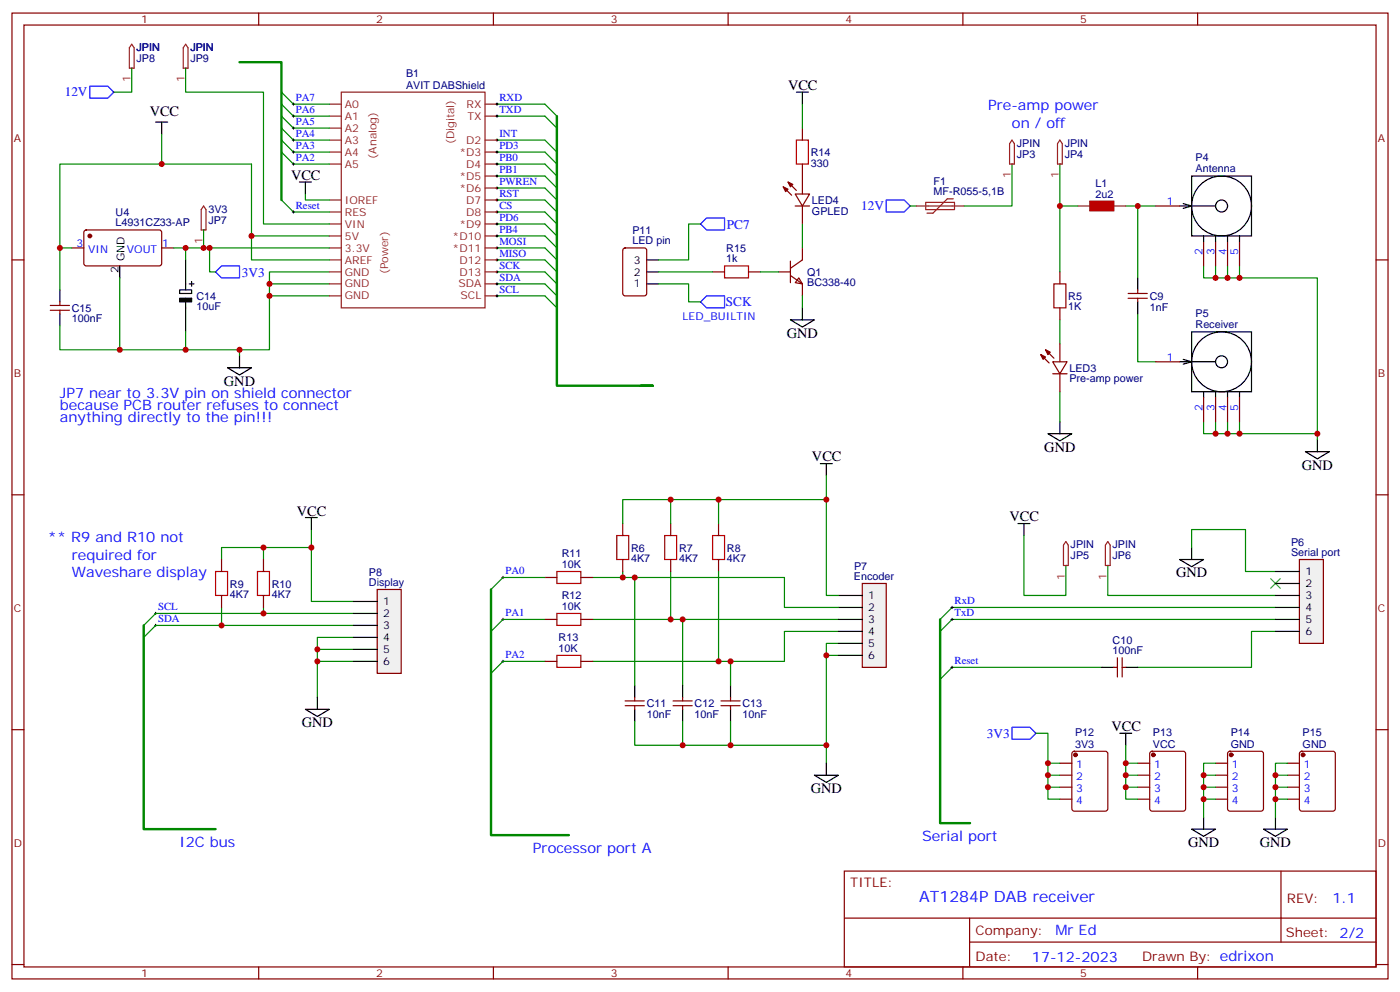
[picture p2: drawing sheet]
<svg xmlns="http://www.w3.org/2000/svg" width="412mm" height="292mm" viewBox="0 0 412 292" stroke-linecap="round" stroke-linejoin="round" font-family="sans-serif">
<g fill="none" stroke="#870000" stroke-width=".35">
<path d="M3.5 3.8h405.4v284.4h-405.4zM7.1 7.4h398.2v277.3h-398.2zM76.2 3.8v3.6M145.3 3.8v3.6M214.5 3.8v3.6M283.6 3.8v3.6M352.8 3.8v3.6M3.5 76.5h3.6M405.3 76.5h3.6M3.5 145.7h3.6M405.3 145.7h3.6M3.5 214.8h3.6"/>
<path d="M405.3 214.8h3.6M248.7 256.4h156.6v28.3h-156.6zM377.3 256.5v20.8M248.7 270.3h156.5M285.6 277.3h119.6M285.6 270.3v14.1M3.5 284h3.6M76.2 284.7v3.5M145.3 284.7v3.5M214.5 284.7v3.5M283.6 284.7v3.5M352.8 284.7v3.5"/>
<path d="M405.3 284h3.6"/>
</g>
<g fill="none" stroke="#000" stroke-width=".35">
<path d="M45.9 35.9h3.5M47.6 35.9v3.6M67 108.3h7.1l-3.5 2.1zM70.6 104.7v3.6M241.7 136.5h3.5M243.4 136.5v3.5M308.7 127.7h7l-3.5 2.1zM312.2 124.1v3.6M384.5 133h7.1l-3.5 2.1zM388.1 129.4v3.6M90 152.4h3.5M91.7 152.4v3.5"/>
<path d="M299.9 154.1h3.5M301.6 154.1v3.6M347.5 164.7h7l-3.5 2.1zM351 161.2v3.5M90 208.8h7l-3.5 2.1zM93.5 205.3v3.5M239.9 228.2h7l-3.5 2.1zM243.4 224.7v3.5"/>
</g>
<g fill="none" stroke="#008700" stroke-width=".35">
<path d="M74.1 48.3v21.2h22.9M146.4 41.2h14.1l3.5 3.6M146.4 55.4h14.1l3.5 3.5M146.4 58.9h14.1l3.5 3.5M298.1 48.3v12.3h-14.1M312.2 48.3v12.3h5.3M146.4 62.4h14.1l3.5 3.5M146.4 73h14.1l3.5 3.5M146.4 76.5h14.1l3.5 3.5M268.1 60.6h1.8M312.2 60.6v19.4M331.6 60.6h8.8"/>
<path d="M335.1 60.6v21.2M354.5 78.3v3.5h33.6v47.6M358.1 78.3v3.5M361.6 78.3v3.5M365.1 78.3v3.5M79.4 83.6h17.6M79.4 87.1h17.6M97 80h-17.6v23h-8.8v1.7M146.4 80h14.1l3.5 3.6M312.2 94.2v7M335.1 92.4v14.1h5.3M312.2 115.3v8.8"/>
<path d="M354.5 124.1v3.6h33.6M358.1 124.1v3.6M361.6 124.1v3.6M365.1 124.1v3.6M91.7 155.9v21.2h12.4M301.6 157.7v17.6h12.4v-8.8M65.3 178.8v5.3h38.8M77.6 178.8v1.8h26.5M77.6 161.2v3.5M91.7 161.2h-26.4v3.5M148.2 170l-3.6 3.5M183.4 168.2v1.8h-8.8"/>
<path d="M197.6 168.2v14.2M326.3 166.5v8.8h49.4M351 161.2v-5.3h15.9v12.3h8.8M375.7 178.8h-95.2l-3.6 3.6M65.3 184.1h-19.4l-3.6 3.5M77.6 180.6h-31.7l-3.6 3.5M93.5 191.2h10.6M104.1 187.6h-10.6v7.1M104.1 194.7h-10.6v10.6M160.5 194.7h-12.3l-3.6 3.5M160.5 182.4h-12.3l-3.6 3.5M174.6 182.4h72.3"/>
<path d="M201.1 182.4v19.4M246.9 189.4h-3.5v3.5M246.9 192.9h-3.5v31.8M246.9 185.9h-15.8v8.8h-56.5M280.5 196.5h44.1M375.7 185.9h-7v10.6h-33.6M375.7 182.4h-95.2l-3.6 3.5"/>
</g>
<path d="M374.3 170.4l2.8 2.8M377.1 170.4l-2.8 2.8" fill="none" stroke="#3c3" stroke-width=".35"/>
<g fill="none" stroke="#000" stroke-width=".29">
<path d="M146 41.2h.8M146 55.4h.8M146 58.9h.8M146.4 40.9v.7M146.4 55v.7M146.4 58.5v.7M146 62.4h.8M146 73h.8M146 76.5h.8M146.4 62.1v.7M146.4 72.6v.7M146.4 76.2v.7"/>
<path d="M146.4 79.7v.7M146 80h.8M147.8 170h.7M148.2 169.7v.7M280.1 178.8h.7M280.5 178.5v.7M45.5 184.1h.7M45.5 180.6h.7M45.9 180.2v.7M45.9 183.8v.7M147.8 194.7h.7M147.8 182.4h.7"/>
<path d="M148.2 182v.7M148.2 194.3v.8M280.1 182.4h.7M280.5 182v.7"/>
</g>
<path d="M144.6 173.5v72.4h23M42.3 184.1v60h21.2" fill="none" stroke="#008700" stroke-width=".71"/>
<path d="M261.1 58.9h5.2l1.8 1.7-1.8 1.8h-5.2z" fill="none" stroke="#00f" stroke-width=".35"/>
<path d="M382.8 164.7h7v24.7h-7z" fill="#f0f0f0" stroke="#870000" stroke-width=".35"/>
<path d="M375.7 168.2h7.1M375.7 171.8h7.1M375.7 175.3h7.1M375.7 178.8h7.1M324.6 196.5h3.5M331.6 196.5h3.5M375.7 182.4h7.1M375.7 185.9h7.1" fill="none" stroke="#000" stroke-width=".35"/>
<path d="M328.1 196.5h1M329.1 193.6v5.7M330.6 193.6v5.7M330.6 196.5h1" fill="none" stroke="#870000" stroke-width=".35"/>
<g fill="none" stroke="#8c2424" stroke-width=".35">
<path d="M97 30.7h3.5M97 34.2h3.5M97 37.7h3.5M100.5 27.1h42.4v63.5h-42.4zM142.9 30.7h3.5M142.9 34.2h3.5M97 41.2h3.5M97 44.8h3.5M97 48.3h3.5M97 58.9h3.5M142.9 41.2h3.5M142.9 44.8h3.5"/>
<path d="M142.9 48.3h3.5M142.9 51.8h3.5M142.9 55.4h3.5M142.9 58.9h3.5M97 62.4h3.5M97 65.9h3.5M97 69.5h3.5M97 73h3.5M97 76.5h3.5M142.9 62.4h3.5M142.9 65.9h3.5M142.9 69.5h3.5"/>
<path d="M142.9 73h3.5M142.9 76.5h3.5M97 80h3.5M97 83.6h3.5M97 87.1h3.5M142.9 80h3.5M142.9 83.6h3.5M142.9 87.1h3.5"/>
</g>
<path d="M111.1 173.5h7.1v24.7h-7.1z" fill="#f0f0f0" stroke="#870000" stroke-width=".35"/>
<path d="M104.1 177.1h7M104.1 180.6h7M104.1 184.1h7M104.1 187.6h7M104.1 191.2h7M104.1 194.7h7M201.1 201.8v3.5M201.1 208.8v3.5M215.2 201.8v3.5M215.2 208.8v3.5" fill="none" stroke="#000" stroke-width=".35"/>
<path d="M181.7 157.7h3.5v7h-3.5zM195.8 157.7h3.5v7h-3.5zM209.9 157.7h3.5v7h-3.5zM63.5 168.2h3.5v7.1h-3.5zM75.8 168.2h3.6v7.1h-3.6z" fill="none" stroke="#a10000" stroke-width=".35"/>
<g fill="none" stroke="#870000" stroke-width=".35">
<path d="M183.4 154.1v3.6M197.6 154.1v3.6M211.7 154.1v3.6M65.3 164.7v3.5M65.3 175.3v3.5M77.6 164.7v3.5M77.6 175.3v3.5M183.4 164.7v3.5M197.6 164.7v3.5M211.7 164.7v3.5M198.3 207.8h5.6M198.3 206.3h5.6"/>
<path d="M201.1 205.3v1M201.1 207.8v1M212.4 207.8h5.6M212.4 206.3h5.6M215.2 205.3v1M215.2 207.8v1"/>
</g>
<path d="M254 171.8h7.1v24.7h-7.1z" fill="#f0f0f0" stroke="#870000" stroke-width=".35"/>
<g fill="none" stroke="#000" stroke-width=".35">
<path d="M348.5 59.9l2.5 .7-2.5 .7M351 51.8h17.7v17.7h-17.7zM347.5 60.6h10.6M354.5 69.5v1.7M358.1 69.5v1.7M361.6 69.5v1.7M365.1 69.5v1.7M335.1 81.8v3.5M335.1 88.9v3.5M351 97.7h17.7v17.6h-17.7zM347.5 106.5h10.6M348.5 105.8l2.5 .7-2.5 .7"/>
<path d="M354.5 115.3v1.8M358.1 115.3v1.8M361.6 115.3v1.8M365.1 115.3v1.8M246.9 175.3h7.1M246.9 178.8h7.1M246.9 182.4h7.1M246.9 185.9h7.1M246.9 189.4h7.1M246.9 192.9h7.1"/>
<circle cx="359.8" cy="60.6" r="8.8"/>
<circle cx="359.8" cy="60.6" r="1.76"/>
<circle cx="359.8" cy="106.5" r="8.8"/>
<circle cx="359.8" cy="106.5" r="1.76"/>
</g>
<path d="M272.7 59.6h8.5v2.1h-8.5zM280.8 58.5h-1.8l-4.2 4.3h-1.8M269.9 60.6h14.1M317.5 60.6h3.5M328.1 60.6h3.5M326.3 159.4l.7 1.1v6h-1.4v-6z" fill="none" stroke="#8c2424" stroke-width=".35"/>
<path d="M321 59.2h7.1v2.9h-7.1z" fill="#a10000" stroke="#a10000" stroke-width=".35"/>
<g fill="none" stroke="#870000" stroke-width=".35">
<path d="M340.4 60.6h7.1M354.5 71.2v7.1M358.1 71.2v7.1M361.6 71.2v7.1M365.1 71.2v7.1M332.3 87.8h5.7M332.3 86.4h5.7M335.1 85.3v1.1M335.1 87.8v1.1M340.4 106.5h7.1M354.5 117.1v7M358.1 117.1v7"/>
<path d="M361.6 117.1v7M365.1 117.1v7"/>
</g>
<circle cx="326.3" cy="166.5" r=".18" fill="#8c2424"/>
<path d="M314 159.4l.7 1.1v6h-1.4v-6z" fill="none" stroke="#8c2424" stroke-width=".35"/>
<circle cx="314" cy="166.5" r=".18" fill="#8c2424"/>
<path d="M298.1 41.2l.7 1.1v6h-1.4v-6z" fill="none" stroke="#8c2424" stroke-width=".35"/>
<circle cx="298.1" cy="48.3" r=".18" fill="#8c2424"/>
<path d="M312.2 41.2l.7 1.1v6h-1.4v-6z" fill="none" stroke="#8c2424" stroke-width=".35"/>
<circle cx="312.2" cy="48.3" r=".18" fill="#8c2424"/>
<path d="M310.4 83.6h3.6v7h-3.6zM164 168.2h7.1v3.6h-7.1zM164 180.6h7.1v3.5h-7.1zM164 192.9h7.1v3.6h-7.1z" fill="none" stroke="#a10000" stroke-width=".35"/>
<g fill="none" stroke="#870000" stroke-width=".35">
<path d="M21.2 73h3.5M24.9 67.9l.5-.2 21.8 .1 .4 .6v9.5l-.7 .4-21.8-.1-.4-.6v-9.2zM47.6 73h3.6M14.8 91.3h5.7M14.8 89.9h5.7M17.6 88.9v1M17.6 91.3v1.1M312.2 80v3.6M312.2 90.6v3.6M306.6 104.4l2.4 2.5M308 103l2.4 2.4M310.1 106.5h4.2l-2.1 3.5z"/>
<path d="M310.1 110h4.2M312.2 101.2v5.3M312.2 110v5.3M160.5 170h3.5M171.1 170h3.5M160.5 182.4h3.5M160.5 194.7h3.5M171.1 182.4h3.5M171.1 194.7h3.5M184.1 207.8h5.7M184.1 206.3h5.7M187 205.3v1"/>
<path d="M187 207.8v1"/>
</g>
<g fill="#870000" stroke="#870000" stroke-width=".35">
<path d="M308 103l1.4 .7-.7 .7z"/>
<path d="M306.6 104.4l1.4 .7-.7 .7z"/>
<circle cx="26.5" cy="69.5" r=".53"/>
</g>
<g fill="none" stroke="#008700" stroke-width=".35">
<path d="M82.9 30.7l3.5 3.5h10.6M82.9 27.1l3.5 3.6h10.6M82.9 37.7l3.5 3.5h10.6M82.9 34.2l3.5 3.5h10.6M146.4 30.7h14.1l3.5 3.5M146.4 34.2h14.1l3.5 3.5M74.1 48.3h-56.5v24.7h3.6M82.9 41.2l3.5 3.6h10.6M82.9 44.8l3.5 3.5h10.6M146.4 44.8h14.1l3.5 3.5M146.4 48.3h14.1l3.5 3.5M146.4 51.8h14.1l3.5 3.6"/>
<path d="M17.6 73v12.3M51.2 73h45.8M54.7 73v3.5M74.1 69.5v7h22.9M146.4 65.9h14.1l3.5 3.6M146.4 69.5h14.1l3.5 3.5M17.6 95.9v7.1h17.7M35.3 81.8v21.2h35.3M54.7 97.7v5.3M146.4 83.6h14.1l3.5 3.5M146.4 87.1h14.1l3.5 3.5M197.6 147.1v7"/>
<path d="M211.7 147.1v7M243.4 140v35.3h3.5M243.4 147.1h-60v7M148.2 170h12.3M183.4 170h47.7v8.8h15.8M187 170v31.8M211.7 168.2v26.5M215.2 194.7v7.1M280.5 196.5l-3.6 3.5M187 212.3v7.1h14.1M201.1 212.3v7.1h14.1M215.2 212.3v7.1h28.2"/>
</g>
<g fill="none" stroke="#000" stroke-width=".29">
<path d="M86.1 30.7h.7M86.1 34.2h.7M86.1 37.7h.7M86.4 30.3v.7M86.4 33.8v.7M86.4 37.4v.7M146 30.7h.8M146 34.2h.8M146.4 30.3v.7M146.4 33.8v.7M86.1 44.8h.7M86.1 48.3h.7"/>
<path d="M86.1 41.2h.7M86.4 40.9v.7M86.4 44.4v.7M86.4 47.9v.7M146 44.8h.8M146 48.3h.8M146 51.8h.8M146.4 44.4v.7M146.4 47.9v.7M146.4 51.5v.7M146 65.9h.8M146 69.5h.8"/>
<path d="M146.4 65.6v.7M146.4 69.1v.7M146 83.6h.8M146 87.1h.8M146.4 83.2v.7M146.4 86.7v.8M280.1 196.5h.7M280.5 196.1v.7"/>
</g>
<path d="M70.6 18.3h12.3v40.6M164 34.2v79.4h28.3h-3.6" fill="none" stroke="#008700" stroke-width=".71"/>
<path d="M35.3 78.3v3.5M54.7 76.5v8.8M17.6 85.3v3.6M17.6 92.4v3.5M52.9 85.3h3.5v1.1h-3.5zM54.7 87.8v9.9M55.7 83.6h1.4M56.4 82.9v1.4M187 201.8v3.5M187 208.8v3.5" fill="none" stroke="#000" stroke-width=".35"/>
<path d="M206.4 65.9l1.7-1.7h5.3v3.5h-5.3z" fill="none" stroke="#00f" stroke-width=".35"/>
<path d="M52.9 87.8h3.5v1.1h-3.5z" fill="#000" stroke="#000" stroke-width=".35"/>
<path d="M60 60.6l.7 1.1v6h-1.4v-6z" fill="none" stroke="#8c2424" stroke-width=".35"/>
<circle cx="60" cy="67.7" r=".18" fill="#8c2424"/>
<path d="M47.6 39.5v8.8M236.4 30.7v7M60 67.7v5.3M206.4 65.9h-3.6v10.6h-8.8M236.4 65.9v7.1M194 83.6h8.8v5.3h3.6M194 80h15.9M224 80h5.3M236.4 87.1v3.5" fill="none" stroke="#008700" stroke-width=".35"/>
<g fill="none" stroke="#870000" stroke-width=".35">
<path d="M236.4 37.7v3.5M230.7 55l2.5 2.5M232.1 53.6l2.5 2.5M234.2 57.1h4.3l-2.1 3.5zM236.4 48.3v8.8M183.7 73.2l.4-.2h5.7l.6 .4 .1 13-.5 .6-5.9 .1-.6-.5-.1-12.9zM232.8 76.9v6.3M234.2 60.6h4.3M236.4 60.6v5.3M236.4 73v3.5l-3.6 2.5M209.9 80h3.5M220.5 80h3.5"/>
<path d="M229.3 80h3.5M232.8 81.1l3.6 2.5v3.5M235.3 81.8l1.1 1.8-2.2-.4z"/>
</g>
<path d="M234.6 27.1h3.5M236.4 27.1v3.6M190.5 76.5h3.5M190.5 83.6h3.5M190.5 80h3.5M232.8 94.2h7.1l-3.5 2.1zM236.4 90.6v3.6" fill="none" stroke="#000" stroke-width=".35"/>
<path d="M206.4 88.9l1.7-1.8h5.3v3.5h-5.3z" fill="none" stroke="#00f" stroke-width=".35"/>
<path d="M234.6 41.2h3.5v7.1h-3.5zM213.4 78.3h7.1v3.5h-7.1z" fill="none" stroke="#a10000" stroke-width=".35"/>
<g fill="#870000" stroke="#870000" stroke-width=".35">
<path d="M232.1 53.6l1.4 .7-.7 .7z"/>
<path d="M230.7 55l1.4 .7-.7 .7z"/>
</g>
<path d="M38.8 13l.7 1.1v6h-1.4v-6z" fill="none" stroke="#8c2424" stroke-width=".35"/>
<circle cx="38.8" cy="20.1" r=".18" fill="#8c2424"/>
<path d="M54.7 13l.7 1.1v6h-1.4v-6z" fill="none" stroke="#8c2424" stroke-width=".35"/>
<circle cx="54.7" cy="20.1" r=".18" fill="#8c2424"/>
<g fill="none" stroke="#008700" stroke-width=".35">
<path d="M38.8 20.1v7h-5.3M54.7 20.1v7h22.9v38.8h19.4M82.9 58.9l3.5 3.5h10.6M90 57.1v1.8h7M61.7 73v7h1.8M305.2 215.9h3.5v19.4h3.5M331.6 219.4v15.9h3.5M308.7 228.2h3.5M308.7 231.7h3.5M308.7 224.7h3.5M331.6 228.2h3.5M331.6 231.7h3.5"/>
<path d="M331.6 224.7h3.5M354.5 228.2h3.6M354.5 231.7h3.6M358.1 235.3h-3.6v5.3M358.1 224.7h-3.6v10.6M375.7 228.2h3.5M375.7 231.7h3.5M375.7 235.3h3.5M379.2 224.7h-3.5v15.9"/>
</g>
<path d="M86.1 62.4h.7M86.4 62.1v.7" fill="none" stroke="#000" stroke-width=".29"/>
<path d="M88.2 53.6h3.5M90 53.6v3.5M329.8 215.9h3.6M331.6 215.9v3.5M351 244.1h7.1l-3.6 2.1zM354.5 240.6v3.5M372.2 244.1h7l-3.5 2.1zM375.7 240.6v3.5" fill="none" stroke="#000" stroke-width=".35"/>
<path d="M26.5 25.4h5.2l1.8 1.7-1.8 1.8h-5.2zM65.3 78.3h5.3v3.5h-5.3l-1.8-1.8zM298.1 214.1h5.3l1.8 1.8-1.8 1.7h-5.3z" fill="none" stroke="#00f" stroke-width=".35"/>
<g fill="none" stroke="#870000" stroke-width=".35">
<path d="M312.2 224.7h3.5M312.2 228.2h3.5M312.2 231.7h3.5M312.2 235.3h3.5M316 221.4l.4-.2h9.2l.7 .4v16.5l-.4 .6-9.5 .1-.6-.5-.1-16.4zM335.1 224.7h3.6M335.1 228.2h3.6M335.1 231.7h3.6M335.1 235.3h3.6M338.9 221.4l.5-.2h9.1l.7 .4v16.5l-.4 .6-9.4 .1-.7-.5v-16.4zM358.1 224.7h3.5M358.1 228.2h3.5"/>
<path d="M358.1 231.7h3.5M358.1 235.3h3.5M361.8 221.4l.5-.2h9.2l.6 .4 .1 16.5-.5 .6-9.4 .1-.6-.5-.1-16.4zM379.2 224.7h3.6M379.2 228.2h3.6M379.2 231.7h3.6M379.2 235.3h3.6M383 221.4l.5-.2h9.1l.7 .4v16.5l-.4 .6-9.4 .1-.7-.5v-16.4z"/>
</g>
<g fill="#870000" stroke="#870000" stroke-width=".35">
<circle cx="383.8" cy="222.2" r=".53"/>
<circle cx="339.7" cy="222.2" r=".53"/>
<circle cx="362.7" cy="222.2" r=".53"/>
<circle cx="316.8" cy="222.2" r=".53"/>
</g>
<path d="M276.9 182.4v59.9h8.9" fill="none" stroke="#008700" stroke-width=".71"/>
<g fill="#c00">
<circle cx="65.3" cy="184.1" r=".88"/>
<circle cx="77.6" cy="180.6" r=".88"/>
<circle cx="93.5" cy="191.2" r=".88"/>
<circle cx="93.5" cy="194.7" r=".88"/>
<circle cx="77.6" cy="161.2" r=".88"/>
<circle cx="91.7" cy="161.2" r=".88"/>
<circle cx="388.1" cy="127.7" r=".88"/>
<circle cx="358.1" cy="127.7" r=".88"/>
<circle cx="361.6" cy="127.7" r=".88"/>
<circle cx="365.1" cy="127.7" r=".88"/>
<circle cx="358.1" cy="81.8" r=".88"/>
<circle cx="361.6" cy="81.8" r=".88"/>
<circle cx="365.1" cy="81.8" r=".88"/>
<circle cx="335.1" cy="60.6" r=".88"/>
<circle cx="197.6" cy="182.4" r=".88"/>
<circle cx="243.4" cy="192.9" r=".88"/>
<circle cx="201.1" cy="182.4" r=".88"/>
<circle cx="312.2" cy="60.6" r=".88"/>
<circle cx="183.4" cy="170" r=".88"/>
<circle cx="211.7" cy="194.7" r=".88"/>
<circle cx="215.2" cy="194.7" r=".88"/>
<circle cx="187" cy="170" r=".88"/>
<circle cx="243.4" cy="219.4" r=".88"/>
<circle cx="215.2" cy="219.4" r=".88"/>
<circle cx="201.1" cy="219.4" r=".88"/>
<circle cx="243.4" cy="147.1" r=".88"/>
<circle cx="197.6" cy="147.1" r=".88"/>
<circle cx="211.7" cy="147.1" r=".88"/>
<circle cx="54.7" cy="73" r=".88"/>
<circle cx="54.7" cy="103" r=".88"/>
<circle cx="35.3" cy="103" r=".88"/>
<circle cx="17.6" cy="73" r=".88"/>
<circle cx="60" cy="73" r=".88"/>
<circle cx="79.4" cy="83.6" r=".88"/>
<circle cx="79.4" cy="87.1" r=".88"/>
<circle cx="70.6" cy="103" r=".88"/>
<circle cx="74.1" cy="69.5" r=".88"/>
<circle cx="47.6" cy="48.3" r=".88"/>
<circle cx="375.7" cy="235.3" r=".88"/>
<circle cx="375.7" cy="231.7" r=".88"/>
<circle cx="375.7" cy="228.2" r=".88"/>
<circle cx="354.5" cy="235.3" r=".88"/>
<circle cx="354.5" cy="231.7" r=".88"/>
<circle cx="354.5" cy="228.2" r=".88"/>
<circle cx="331.6" cy="224.7" r=".88"/>
<circle cx="331.6" cy="228.2" r=".88"/>
<circle cx="331.6" cy="231.7" r=".88"/>
<circle cx="308.7" cy="231.7" r=".88"/>
<circle cx="308.7" cy="228.2" r=".88"/>
<circle cx="308.7" cy="224.7" r=".88"/>
<circle cx="61.7" cy="73" r=".88"/>
</g>
<text font-size="4.6" fill="#00f" x="270.8" y="265.5">AT1284P DAB receiver</text>
<g font-size="4.2">
<text x="232.1" y="26.4">VCC</text>
<text x="44.1" y="34.2">VCC</text>
<text x="85.7" y="52.9">VCC</text>
<text x="231.8" y="99.4">GND</text>
<text x="66" y="113.6">GND</text>
<text x="239.2" y="135.8">VCC</text>
<text x="307.6" y="133">GND</text>
<text x="383.5" y="138.3">GND</text>
<text x="87.5" y="152">VCC</text>
<text x="297.4" y="153.4">VCC</text>
<text x="346.4" y="170">GND</text>
<text x="88.9" y="214.1">GND</text>
<text x="327.4" y="215.2">VCC</text>
<text x="238.8" y="233.5">GND</text>
<text x="350" y="249.4">GND</text>
<text x="371.1" y="249.4">GND</text>
</g>
<g font-size="4.2" fill="#00f">
<text x="291" y="32.4">Pre-amp power</text>
<text x="298.1" y="37.7">on / off</text>
<text x="17.6" y="117.1">JP7 near to 3.3V pin on shield connector</text>
<text x="17.6" y="120.6">because PCB router refuses to connect</text>
<text x="17.6" y="124.1">anything directly to the pin!!!</text>
<text x="14.1" y="159.4">** R9 and R10 not</text>
<text x="21.2" y="164.7">required for</text>
<text x="21.2" y="170">Waveshare display</text>
<text x="52.9" y="249.4">I2C bus</text>
<text x="157" y="251.1">Processor port A</text>
<text x="271.6" y="247.6">Serial port</text>
<text x="392.5" y="265.7">1.1</text>
<text x="310.9" y="275.3">Mr Ed</text>
<text x="304" y="283.1">17-12-2023</text>
</g>
<g font-size="3.9" fill="#00f">
<text x="19.1" y="28.4">12V</text>
<text x="253.7" y="61.9">12V</text>
<text x="214.1" y="67.3">PC7</text>
<text x="71.3" y="81.4">3V3</text>
<text x="213.8" y="90.2">SCK</text>
<text x="290.7" y="217.1">3V3</text>
</g>
<g font-size="3.9" fill="#800">
<text x="250.5" y="261">TITLE:</text>
<text x="379.1" y="265.7">REV:</text>
<text x="287.4" y="275.2">Company:</text>
<text x="378.7" y="275.8">Sheet: 2/2</text>
<text x="287.4" y="282.9">Date:</text>
<text x="336.4" y="283">Drawn By: edrixon</text>
</g>
<g font-size="3.2" fill="#800">
<text x="41.6" y="6.8">1</text>
<text x="110.8" y="6.8">2</text>
<text x="179.9" y="6.8">3</text>
<text x="249.1" y="6.8">4</text>
<text x="318.2" y="6.8">5</text>
<text x="4.1" y="41.9">A</text>
<text x="405.9" y="41.9">A</text>
<text x="4.1" y="111.1">B</text>
<text x="405.9" y="111.1">B</text>
<text x="4.1" y="180.2">C</text>
<text x="405.9" y="180.2">C</text>
<text x="4.1" y="249.4">D</text>
<text x="405.9" y="249.4">D</text>
<text x="41.6" y="287.7">1</text>
<text x="110.8" y="287.7">2</text>
<text x="179.9" y="287.7">3</text>
<text x="249.1" y="287.7">4</text>
<text x="318.2" y="287.7">5</text>
</g>
<g font-size="3.2" fill="#000080">
<text x="40.2" y="15">JPIN</text>
<text x="56.1" y="15">JPIN</text>
<text x="40.2" y="18.2">JP8</text>
<text x="56.1" y="18.2">JP9</text>
<text x="119.6" y="22.8">B1</text>
<text x="119.6" y="26.1">AVIT DABShield</text>
<text x="238.8" y="46">R14</text>
<text x="299.5" y="43.3">JPIN</text>
<text x="299.5" y="46.4">JP3</text>
<text x="313.6" y="43.3">JPIN</text>
<text x="313.6" y="46.4">JP4</text>
<text x="352.2" y="47.5">P4</text>
<text x="238.8" y="49.1">330</text>
<text x="352.2" y="50.8">Antenna</text>
<text x="275" y="57.5">MF-R055-5,1B</text>
<text x="275" y="54.3">F1</text>
<text x="322.7" y="58.2">2u2</text>
<text x="322.7" y="55">L1</text>
<text x="34.1" y="63.6">U4</text>
<text x="61.4" y="62.7">3V3</text>
<text x="61.4" y="65.8">JP7</text>
<text x="239.2" y="63.2">GPLED</text>
<text x="239.2" y="60.1">LED4</text>
<text x="34.1" y="66.6">L4931CZ33-AP</text>
<text x="186.3" y="71.9">LED pin</text>
<text x="186.3" y="68.9">P11</text>
<text x="213.9" y="77.2">1k</text>
<text x="213.9" y="74.1">R15</text>
<text x="237.8" y="81.3">Q1</text>
<text x="57.9" y="88.3">C14</text>
<text x="237.8" y="84.3">BC338-40</text>
<text x="314.7" y="88.3">R5</text>
<text x="338.7" y="88.2">C9</text>
<text x="21.2" y="94.9">100nF</text>
<text x="21.2" y="91.8">C15</text>
<text x="57.9" y="91.4">10uF</text>
<text x="314.7" y="91.4">1K</text>
<text x="338.7" y="91.5">1nF</text>
<text x="352.2" y="93.4">P5</text>
<text x="352.2" y="96.6">Receiver</text>
<text x="315" y="112.6">Pre-amp power</text>
<text x="315" y="109.5">LED3</text>
<text x="315.4" y="161.4">JPIN</text>
<text x="327.7" y="161.4">JPIN</text>
<text x="380.3" y="160.6">P6</text>
<text x="165.5" y="167.2">10K</text>
<text x="165.5" y="164">R11</text>
<text x="185.9" y="165.5">4K7</text>
<text x="185.9" y="162.4">R6</text>
<text x="200" y="165.5">4K7</text>
<text x="200" y="162.4">R7</text>
<text x="214.1" y="165.5">4K7</text>
<text x="214.1" y="162.4">R8</text>
<text x="251.6" y="167.7">P7</text>
<text x="315.4" y="164.6">JP5</text>
<text x="327.7" y="164.6">JP6</text>
<text x="380.3" y="163.7">Serial port</text>
<text x="67.7" y="173">R9</text>
<text x="80.1" y="173">R10</text>
<text x="108.7" y="172.5">Display</text>
<text x="108.7" y="169.4">P8</text>
<text x="251.6" y="170.7">Encoder</text>
<text x="67.7" y="176.1">4K7</text>
<text x="80.1" y="176.1">4K7</text>
<text x="165.5" y="179.5">10K</text>
<text x="165.5" y="176.4">R12</text>
<text x="164.5" y="191.9">10K</text>
<text x="164.5" y="188.7">R13</text>
<text x="327.7" y="189.5">C10</text>
<text x="327.7" y="192.6">100nF</text>
<text x="190.5" y="208.3">C11</text>
<text x="204.6" y="208.3">C12</text>
<text x="218.7" y="208.3">C13</text>
<text x="190.5" y="211.3">10nF</text>
<text x="204.6" y="211.3">10nF</text>
<text x="218.7" y="211.3">10nF</text>
<text x="316.7" y="220.1">3V3</text>
<text x="316.7" y="216.8">P12</text>
<text x="339.6" y="220.1">VCC</text>
<text x="339.6" y="216.8">P13</text>
<text x="362.5" y="220.1">GND</text>
<text x="362.5" y="216.8">P14</text>
<text x="383.7" y="220.1">GND</text>
<text x="383.7" y="216.8">P15</text>
</g>
<g font-size="3.2" fill="#8d2323">
<text x="38.5" y="24.2" transform="rotate(-90 38.5 24.2)">1</text>
<text x="54.3" y="24.2" transform="rotate(-90 54.3 24.2)">1</text>
<text x="101.6" y="31.7">A0</text>
<text x="101.6" y="35.2">A1</text>
<text x="137.4" y="31.7">RX</text>
<text x="137.7" y="35.2">TX</text>
<text x="101.6" y="38.8">A2</text>
<text x="101.6" y="42.3">A3</text>
<text x="101.6" y="45.8">A4</text>
<text x="110.9" y="46.7" transform="rotate(-90 110.9 46.7)">(Analog)</text>
<text x="133.8" y="42.4" transform="rotate(-90 133.8 42.4)">(Digital)</text>
<text x="135.3" y="45.8">*D3</text>
<text x="137.4" y="42.3">D2</text>
<text x="101.6" y="49.4">A5</text>
<text x="135.3" y="52.9">*D5</text>
<text x="137.4" y="49.4">D4</text>
<text x="297.7" y="52.4" transform="rotate(-90 297.7 52.4)">1</text>
<text x="311.9" y="52.4" transform="rotate(-90 311.9 52.4)">1</text>
<text x="101.6" y="59.9">IOREF</text>
<text x="135.3" y="56.4">*D6</text>
<text x="137.4" y="59.9">D7</text>
<text x="101.6" y="63.5">RES</text>
<text x="137.4" y="63.5">D8</text>
<text x="59.6" y="71.8" transform="rotate(-90 59.6 71.8)">1</text>
<text x="101.6" y="67">VIN</text>
<text x="101.6" y="70.5">5V</text>
<text x="133.3" y="70.5">*D10</text>
<text x="135.3" y="67">*D9</text>
<text x="101.6" y="77.6">AREF</text>
<text x="101.6" y="74">3.3V</text>
<text x="133.3" y="74">*D11</text>
<text x="135.3" y="77.6">D12</text>
<text x="101.6" y="81.1">GND</text>
<text x="114.4" y="80.6" transform="rotate(-90 114.4 80.6)">(Power)</text>
<text x="135.3" y="81.1">D13</text>
<text x="101.6" y="84.6">GND</text>
<text x="101.6" y="88.2">GND</text>
<text x="135" y="84.6">SDA</text>
<text x="135.7" y="88.2">SCL</text>
<text x="313.6" y="170.6" transform="rotate(-90 313.6 170.6)">1</text>
<text x="326" y="170.6" transform="rotate(-90 326 170.6)">1</text>
</g>
<g font-size="3.2" fill="#00f">
<text x="87.1" y="29.8">PA7</text>
<text x="147.1" y="29.8">RXD</text>
<text x="87.1" y="33.3">PA6</text>
<text x="147.1" y="33.3">TXD</text>
<text x="87.1" y="40.4">PA4</text>
<text x="87.1" y="36.8">PA5</text>
<text x="147.1" y="40.4">INT</text>
<text x="87.1" y="47.4">PA2</text>
<text x="87.1" y="43.9">PA3</text>
<text x="147.1" y="43.9">PD3</text>
<text x="147.1" y="47.4">PB0</text>
<text x="147.1" y="50.9">PB1</text>
<text x="147.1" y="54.5">PWREN</text>
<text x="147.1" y="58">RST</text>
<text x="87.1" y="61.5">Reset</text>
<text x="147.1" y="61.5">CS</text>
<text x="147.1" y="65.1">PD6</text>
<text x="343.7" y="60.3">1</text>
<text x="147.1" y="68.6">PB4</text>
<text x="22.5" y="72.6">3</text>
<text x="26" y="74.4">VIN</text>
<text x="37.4" y="74.4">VOUT</text>
<text x="47.8" y="72.6">1</text>
<text x="147.1" y="72.1">MOSI</text>
<text x="147.1" y="75.6">MISO</text>
<text x="354.2" y="75" transform="rotate(-90 354.2 75)">2</text>
<text x="357.7" y="75" transform="rotate(-90 357.7 75)">3</text>
<text x="361.2" y="75" transform="rotate(-90 361.2 75)">4</text>
<text x="364.8" y="75" transform="rotate(-90 364.8 75)">5</text>
<text x="147.1" y="79.2">SCK</text>
<text x="147.1" y="82.7">SDA</text>
<text x="147.1" y="86.2">SCL</text>
<text x="201.1" y="94.2">LED_BUILTIN</text>
<text x="343.7" y="106.2">1</text>
<text x="354.2" y="120.9" transform="rotate(-90 354.2 120.9)">2</text>
<text x="357.7" y="120.9" transform="rotate(-90 357.7 120.9)">3</text>
<text x="361.2" y="120.9" transform="rotate(-90 361.2 120.9)">4</text>
<text x="364.8" y="120.9" transform="rotate(-90 364.8 120.9)">5</text>
<text x="148.9" y="169.1">PA0</text>
<text x="46.6" y="179.7">SCL</text>
<text x="281.2" y="177.9">RxD</text>
<text x="46.6" y="183.2">SDA</text>
<text x="148.9" y="181.5">PA1</text>
<text x="281.2" y="181.5">TxD</text>
<text x="148.9" y="193.8">PA2</text>
<text x="281.2" y="195.6">Reset</text>
<text x="317" y="226.1">1</text>
<text x="340" y="226.1">1</text>
<text x="362.9" y="226.1">1</text>
<text x="384.1" y="226.1">1</text>
<text x="317" y="229.6">2</text>
<text x="317" y="233.2">3</text>
<text x="340" y="229.6">2</text>
<text x="340" y="233.2">3</text>
<text x="362.9" y="229.6">2</text>
<text x="362.9" y="233.2">3</text>
<text x="384.1" y="229.6">2</text>
<text x="384.1" y="233.2">3</text>
<text x="317" y="236.7">4</text>
<text x="340" y="236.7">4</text>
<text x="362.9" y="236.7">4</text>
<text x="384.1" y="236.7">4</text>
</g>
<g font-size="3.2">
<text x="36.7" y="77" transform="rotate(-90 36.7 77)">GND</text>
<text x="186.7" y="77.6">3</text>
<text x="34.9" y="80.5" transform="rotate(-90 34.9 80.5)">2</text>
<text x="186.7" y="81.1">2</text>
<text x="186.7" y="84.6">1</text>
<text x="384.5" y="169.3">1</text>
<text x="384.5" y="172.8">2</text>
<text x="112.9" y="178.1">1</text>
<text x="255.8" y="176.4">1</text>
<text x="255.8" y="179.9">2</text>
<text x="384.5" y="176.4">3</text>
<text x="384.5" y="179.9">4</text>
<text x="112.9" y="181.6">2</text>
<text x="112.9" y="185.2">3</text>
<text x="255.8" y="183.4">3</text>
<text x="384.5" y="183.4">5</text>
<text x="112.9" y="188.7">4</text>
<text x="255.8" y="186.9">4</text>
<text x="255.8" y="190.5">5</text>
<text x="384.5" y="186.9">6</text>
<text x="112.9" y="192.2">5</text>
<text x="112.9" y="195.8">6</text>
<text x="255.8" y="194">6</text>
</g>
</svg>
